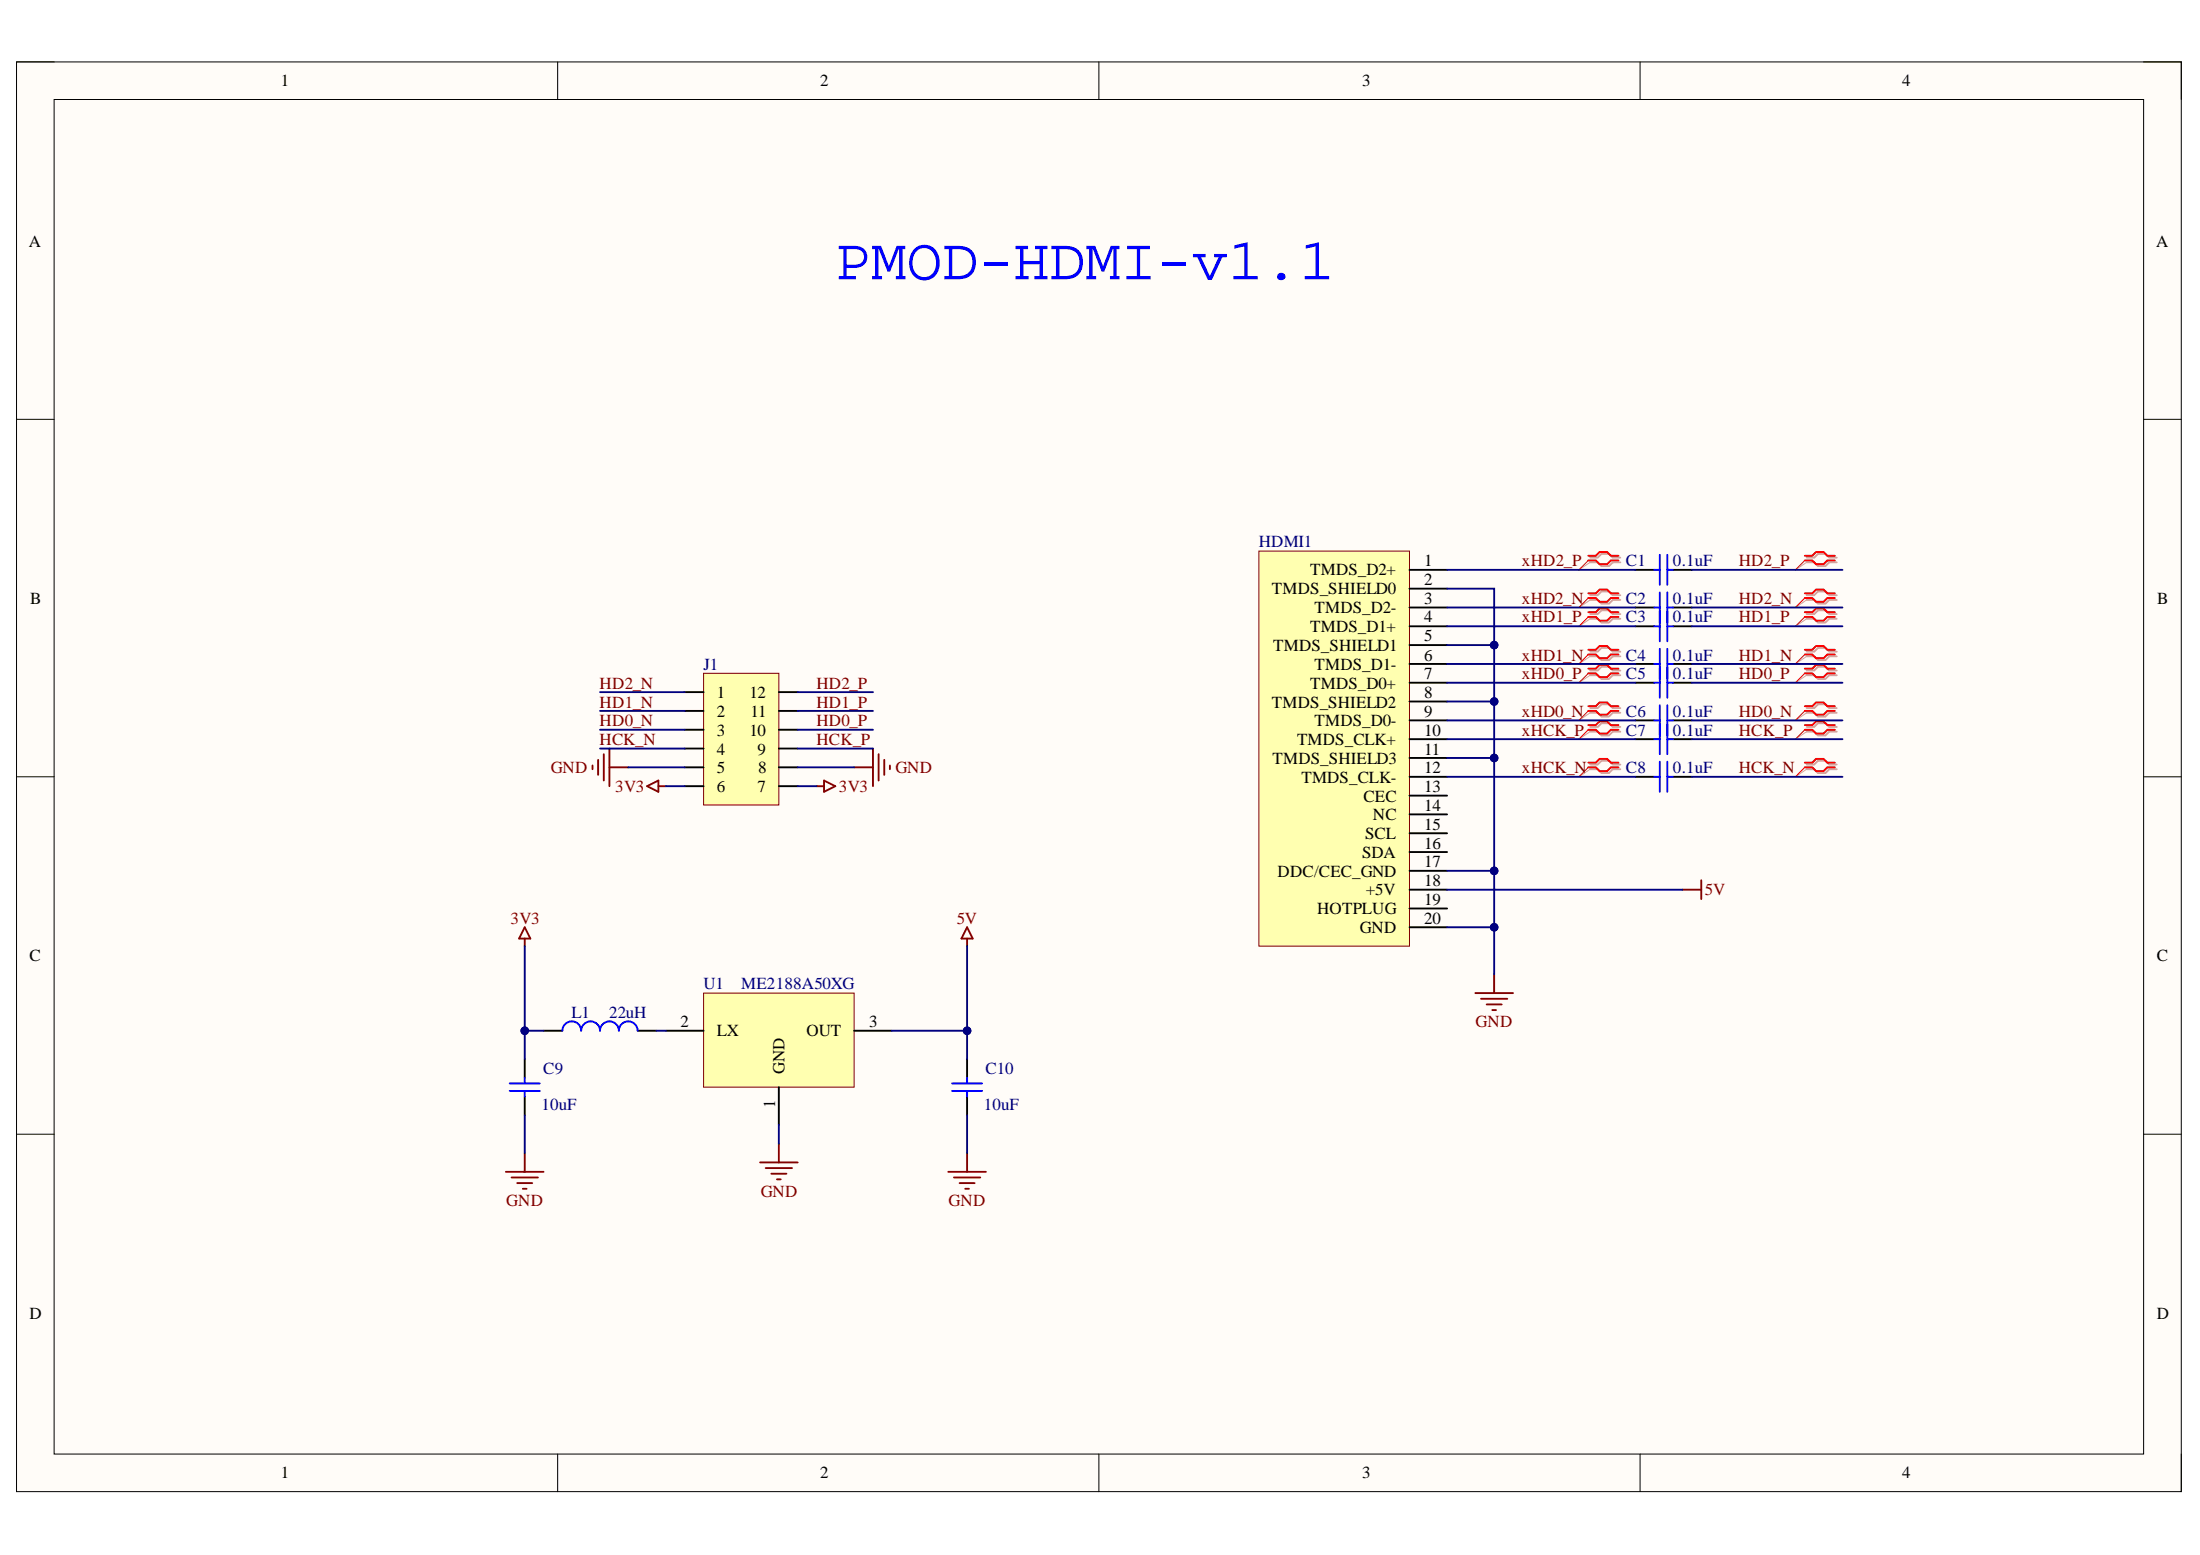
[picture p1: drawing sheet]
<svg xmlns="http://www.w3.org/2000/svg" width="297mm" height="210mm" viewBox="0 0 297 210" stroke-linecap="round" stroke-linejoin="round" font-family="sans-serif">
<path d="M2.2 8.4h292.3v192.9h-292.3z" fill-rule="evenodd" fill="#fffcf8"/>
<path d="M2.2 8.4h292.3v192.9h-292.3z" fill="none" stroke="#000" stroke-width=".14"/>
<path d="M7.3 13.4h282.1v182.9h-282.1z" fill-rule="evenodd" fill="#fffcf8"/>
<g fill="none" stroke="#000" stroke-width=".14">
<path d="M2.2 8.4h5.1M7.3 13.4h282.1v182.9h-282.1zM75.3 8.4v5M148.4 8.4v5M221.4 8.4v5M289.4 8.4h5.1v5M2.2 56.6h5.1M289.4 56.6h5.1M2.2 104.9h5.1M289.4 104.9h5.1M2.2 153.1h5.1M289.4 153.1h5.1"/>
<path d="M75.3 196.3v5M148.4 196.3v5M221.4 196.3v5M294.5 196.3v5"/>
</g>
<path d="M95 90.9h10.2v17.8h-10.2z" fill-rule="evenodd" fill="#ffffb0"/>
<path d="M95 90.9h10.2v17.8h-10.2z" fill="none" stroke="#800000" stroke-width=".14"/>
<path d="M92.5 93.4h2.5M92.5 96h2.5M92.5 98.5h2.5M105.2 93.4h2.5M105.2 96h2.5M105.2 98.5h2.5M92.5 101h2.5M92.5 103.6h2.5M92.5 106.1h2.5M105.2 101h2.5M105.2 103.6h2.5M105.2 106.1h2.5" fill="none" stroke="#000" stroke-width=".25"/>
<g fill="none" stroke="#800000" stroke-width=".25">
<path d="M80 103.3v.5M80.8 102.6v2M81.5 101.8v3.6M82.3 101v5.1M82.3 103.6h2.5M87.4 106.1l1.5-.7v1.5zM88.9 106.1h1M110.2 106.1h1.1M111.3 105.4l1.5 .7-1.5 .8zM115.3 103.6h2.6M117.9 101v5.1M118.6 101.8v3.6"/>
<path d="M119.4 102.6v2M120.2 103.3v.5"/>
</g>
<path d="M170 74.4h20.3v53.3h-20.3z" fill-rule="evenodd" fill="#ffffb0"/>
<path d="M170 74.4h20.3v53.3h-20.3z" fill="none" stroke="#800000" stroke-width=".14"/>
<g fill="none" stroke="#000" stroke-width=".25">
<path d="M190.3 76.9h5.1M190.3 79.5h5.1M220.8 76.9h2.5M225.9 76.9h2.5M190.3 82h5.1M190.3 84.5h5.1M190.3 87.1h5.1M190.3 89.6h5.1M190.3 92.2h5.1M190.3 94.7h5.1M190.3 97.2h5.1M190.3 99.8h5.1"/>
<path d="M220.8 82h2.5M220.8 84.5h2.5M220.8 89.6h2.5M220.8 92.2h2.5M220.8 97.2h2.5M220.8 99.8h2.5M225.9 82h2.5M225.9 84.5h2.5M225.9 89.6h2.5M225.9 92.2h2.5M225.9 97.2h2.5M225.9 99.8h2.5"/>
<path d="M190.3 102.3h5.1M190.3 104.9h5.1M190.3 107.4h5.1M190.3 109.9h5.1M190.3 112.5h5.1M190.3 115h5.1M190.3 117.5h5.1M220.8 104.9h2.5M225.9 104.9h2.5M73.4 139.1h2.5M86.1 139.1h2.5M190.3 120.1h5.1"/>
<path d="M190.3 122.6h5.1M190.3 125.2h5.1"/>
</g>
<path d="M229.7 118.8v2.6M70.8 125.2l.8 1.5h-1.5zM70.8 126.7v1M199.2 134.1h5.1M200 134.8h3.5M200.7 135.6h2.1M201.5 136.3h.5M201.7 131.5v2.6M227.2 120.1h2.5" fill="none" stroke="#800000" stroke-width=".25"/>
<g fill="none" stroke="#d0a19e" stroke-width=".25">
<path d="M214.7 75.3h1l.5-.5h1l.5 .5h1.1M214.7 75.9h1l.5 .5h1l.5-.5h1.1M243.9 75.3h1l.6-.5h1l.5 .5h1M243.9 75.9h1l.6 .5h1l.5-.5h1M214.7 98.1h1l.5-.5h1l.5 .5h1.1M214.7 98.8h1l.5 .5h1l.5-.5h1.1M214.7 95.6h1l.5-.5h1l.5 .5h1.1M214.7 96.2h1l.5 .5h1l.5-.5h1.1M214.7 90.5h1l.5-.5h1l.5 .5h1.1M214.7 91.1h1l.5 .6h1l.5-.6h1.1M214.7 88h1l.5-.5h1l.5 .5h1.1M214.7 88.6h1l.5 .5h1l.5-.5h1.1"/>
<path d="M214.7 82.9h1l.5-.5h1l.5 .5h1.1M214.7 83.5h1l.5 .5h1l.5-.5h1.1M214.7 80.3h1l.5-.5h1l.5 .5h1.1M214.7 81h1l.5 .5h1l.5-.5h1.1M243.9 98.1h1l.6-.5h1l.5 .5h1M243.9 98.8h1l.6 .5h1l.5-.5h1M243.9 95.6h1l.6-.5h1l.5 .5h1M243.9 96.2h1l.6 .5h1l.5-.5h1M243.9 90.5h1l.6-.5h1l.5 .5h1M243.9 91.1h1l.6 .6h1l.5-.6h1M243.9 88h1l.6-.5h1l.5 .5h1M243.9 88.6h1l.6 .5h1l.5-.5h1"/>
<path d="M243.9 82.9h1l.6-.5h1l.5 .5h1M243.9 83.5h1l.6 .5h1l.5-.5h1M243.9 80.3h1l.6-.5h1l.5 .5h1M243.9 81h1l.6 .5h1l.5-.5h1M214.7 103.2h1l.5-.5h1l.5 .5h1.1M214.7 103.8h1l.5 .6h1l.5-.6h1.1M243.9 103.2h1l.6-.5h1l.5 .5h1M243.9 103.8h1l.6 .6h1l.5-.6h1"/>
</g>
<g fill="none" stroke="#d0a19e" stroke-width=".14">
<path d="M214.7 75.9l-1.5 1M243.9 75.9l-1.5 1M214.7 98.8l-1.5 1M214.7 96.2l-1.5 1M214.7 91.1l-1.5 1.1M214.7 88.6l-1.5 1M214.7 83.5l-1.5 1M214.7 81l-1.5 1M243.9 98.8l-1.5 1M243.9 96.2l-1.5 1M243.9 91.1l-1.5 1.1M243.9 88.6l-1.5 1"/>
<path d="M243.9 83.5l-1.5 1M243.9 81l-1.5 1M214.7 103.8l-1.5 1.1M243.9 103.8l-1.5 1.1"/>
</g>
<g fill="none" stroke="#f00" stroke-width=".25">
<path d="M214.4 75h1.1l.5-.5h1l.5 .5h1M214.4 75.7h1.1l.5 .5h1l.5-.5h1M243.7 75h1l.5-.5h1l.5 .5h1M243.7 75.7h1l.5 .5h1l.5-.5h1M214.4 97.9h1.1l.5-.5h1l.5 .5h1M214.4 98.5h1.1l.5 .5h1l.5-.5h1M214.4 95.3h1.1l.5-.5h1l.5 .5h1M214.4 96h1.1l.5 .5h1l.5-.5h1M214.4 90.3h1.1l.5-.5h1l.5 .5h1M214.4 90.9h1.1l.5 .5h1l.5-.5h1M214.4 87.7h1.1l.5-.5h1l.5 .5h1M214.4 88.3h1.1l.5 .6h1l.5-.6h1"/>
<path d="M214.4 82.6h1.1l.5-.5h1l.5 .5h1M214.4 83.3h1.1l.5 .5h1l.5-.5h1M214.4 80.1h1.1l.5-.5h1l.5 .5h1M214.4 80.7h1.1l.5 .5h1l.5-.5h1M243.7 97.9h1l.5-.5h1l.5 .5h1M243.7 98.5h1l.5 .5h1l.5-.5h1M243.7 95.3h1l.5-.5h1l.5 .5h1M243.7 96h1l.5 .5h1l.5-.5h1M243.7 90.3h1l.5-.5h1l.5 .5h1M243.7 90.9h1l.5 .5h1l.5-.5h1M243.7 87.7h1l.5-.5h1l.5 .5h1M243.7 88.3h1l.5 .6h1l.5-.6h1"/>
<path d="M243.7 82.6h1l.5-.5h1l.5 .5h1M243.7 83.3h1l.5 .5h1l.5-.5h1M243.7 80.1h1l.5-.5h1l.5 .5h1M243.7 80.7h1l.5 .5h1l.5-.5h1M214.4 102.9h1.1l.5-.5h1l.5 .5h1M214.4 103.6h1.1l.5 .5h1l.5-.5h1M243.7 102.9h1l.5-.5h1l.5 .5h1M243.7 103.6h1l.5 .5h1l.5-.5h1"/>
</g>
<g fill="none" stroke="#f00" stroke-width=".14">
<path d="M214.4 75.7l-1.2 1.2M243.7 75.7l-1.3 1.2M214.4 98.5l-1.2 1.3M214.4 96l-1.2 1.2M214.4 90.9l-1.2 1.3M214.4 88.3l-1.2 1.3M214.4 83.3l-1.2 1.2M214.4 80.7l-1.2 1.3M243.7 98.5l-1.3 1.3M243.7 96l-1.3 1.2M243.7 90.9l-1.3 1.3M243.7 88.3l-1.3 1.3"/>
<path d="M243.7 83.3l-1.3 1.2M243.7 80.7l-1.3 1.3M214.4 103.6l-1.2 1.3M243.7 103.6l-1.3 1.3"/>
</g>
<g fill="none" stroke="#00f" stroke-width=".25">
<path d="M223.3 76.9h.8M224.1 74.9v4.1M224.1 80v6.6M225.1 74.9v4.1M225.1 80v6.6M225.1 76.9h.8M223.3 82h.8M223.3 84.5h.8M223.3 89.6h.8M223.3 92.2h.8M223.3 97.2h.8M223.3 99.8h.8"/>
<path d="M224.1 87.6v6.6M224.1 95.2v6.6M225.1 87.6v6.6M225.1 95.2v6.6M225.1 82h.8M225.1 84.5h.8M225.1 89.6h.8M225.1 92.2h.8M225.1 97.2h.8M225.1 99.8h.8M223.3 104.9h.8M224.1 102.8v4.1"/>
<path d="M225.1 102.8v4.1M225.1 104.9h.8M75.9 139.1a1.27 1.27 0 0 1 1.3-1.2 1.27 1.27 0 0 1 1.3 1.2 1.27 1.27 0 0 1 1.2-1.2 1.27 1.27 0 0 1 1.3 1.2 1.27 1.27 0 0 1 1.3-1.2 1.27 1.27 0 0 1 1.3 1.2 1.27 1.27 0 0 1 1.2-1.2 1.27 1.27 0 0 1 1.3 1.2"/>
</g>
<path d="M95 134.1h20.3v12.7h-20.3z" fill-rule="evenodd" fill="#ffffb0"/>
<path d="M95 134.1h20.3v12.7h-20.3z" fill="none" stroke="#800000" stroke-width=".14"/>
<path d="M89.9 139.1h5.1M115.3 139.1h5.1M70.8 142.9v2.6M70.8 148v2.6M105.2 146.8v5M130.6 142.9v2.6M130.6 148v2.6" fill="none" stroke="#000" stroke-width=".25"/>
<path d="M68.8 147.3h4.1M68.8 146.2h4.1M70.8 145.5v.7M70.8 147.3v.7M128.5 147.3h4.1M128.5 146.2h4.1M130.6 145.5v.7M130.6 147.3v.7" fill="none" stroke="#00f" stroke-width=".25"/>
<g fill="none" stroke="#800000" stroke-width=".25">
<path d="M130.6 125.2l.7 1.5h-1.5zM130.6 126.7v1M68.3 158.2h5.1M69.1 158.9h3.5M69.8 159.7h2.1M70.8 155.6v2.6M102.6 156.9h5.1M103.4 157.7h3.5M104.1 158.4h2.1M104.9 159.2h.5M105.2 154.4v2.5M128 158.2h5.1"/>
<path d="M128.8 158.9h3.6M129.6 159.7h2M130.6 155.6v2.6M70.6 160.5h.5M130.3 160.5h.5"/>
</g>
<g fill="none" stroke="#000080" stroke-width=".25">
<path d="M195.4 79.5h6.3v52M81 93.4h11.5M81 96h11.5M81 98.5h11.5M107.7 93.4h10.2M107.7 96h10.2M107.7 98.5h10.2M81 101h11.5M84.8 103.6h7.7M89.9 106.1h2.6M107.7 106.1h2.5M107.7 103.6h7.6"/>
<path d="M107.7 101h10.2"/>
</g>
<circle cx="201.7" cy="87.1" r=".51" fill="#000080"/>
<circle cx="201.7" cy="87.1" r=".51" fill="none" stroke="#000080" stroke-width=".14"/>
<circle cx="201.7" cy="94.7" r=".51" fill="#000080"/>
<circle cx="201.7" cy="94.7" r=".51" fill="none" stroke="#000080" stroke-width=".14"/>
<circle cx="201.7" cy="102.3" r=".51" fill="#000080"/>
<circle cx="201.7" cy="102.3" r=".51" fill="none" stroke="#000080" stroke-width=".14"/>
<circle cx="201.7" cy="117.6" r=".51" fill="#000080"/>
<circle cx="201.7" cy="117.6" r=".51" fill="none" stroke="#000080" stroke-width=".14"/>
<circle cx="201.7" cy="125.2" r=".51" fill="#000080"/>
<circle cx="201.7" cy="125.2" r=".51" fill="none" stroke="#000080" stroke-width=".14"/>
<path d="M195.4 87.1h6.3" fill="none" stroke="#000080" stroke-width=".25"/>
<circle cx="201.7" cy="87.1" r=".51" fill="#000080"/>
<circle cx="201.7" cy="87.1" r=".51" fill="none" stroke="#000080" stroke-width=".14"/>
<path d="M195.4 94.7h6.3" fill="none" stroke="#000080" stroke-width=".25"/>
<circle cx="201.7" cy="94.7" r=".51" fill="#000080"/>
<circle cx="201.7" cy="94.7" r=".51" fill="none" stroke="#000080" stroke-width=".14"/>
<path d="M195.4 102.3h6.3" fill="none" stroke="#000080" stroke-width=".25"/>
<circle cx="201.7" cy="102.3" r=".51" fill="#000080"/>
<circle cx="201.7" cy="102.3" r=".51" fill="none" stroke="#000080" stroke-width=".14"/>
<path d="M195.4 125.2h6.3" fill="none" stroke="#000080" stroke-width=".25"/>
<circle cx="201.7" cy="125.2" r=".51" fill="#000080"/>
<circle cx="201.7" cy="125.2" r=".51" fill="none" stroke="#000080" stroke-width=".14"/>
<path d="M195.4 117.5h6.3M195.4 120.1h31.8" fill="none" stroke="#000080" stroke-width=".25"/>
<circle cx="201.7" cy="117.6" r=".51" fill="#000080"/>
<circle cx="201.7" cy="117.6" r=".51" fill="none" stroke="#000080" stroke-width=".14"/>
<g fill="none" stroke="#000080" stroke-width=".25">
<path d="M195.4 76.9h25.4M228.4 76.9h20.4M195.4 82h25.4M195.4 84.5h25.4M195.4 89.6h25.4M195.4 92.2h25.4M195.4 97.2h25.4M195.4 99.8h25.4M228.4 82h20.4M228.4 84.5h20.4M228.4 89.6h20.4M228.4 92.2h20.4"/>
<path d="M228.4 97.2h20.4M228.4 99.8h20.4M195.4 104.9h25.4M228.4 104.9h20.4M70.8 127.7v11.4h2.6M88.6 139.1h1.3"/>
</g>
<circle cx="70.8" cy="139.1" r=".51" fill="#000080"/>
<circle cx="70.8" cy="139.1" r=".51" fill="none" stroke="#000080" stroke-width=".14"/>
<path d="M70.8 139.1v3.8" fill="none" stroke="#000080" stroke-width=".25"/>
<circle cx="70.8" cy="139.1" r=".51" fill="#000080"/>
<circle cx="70.8" cy="139.1" r=".51" fill="none" stroke="#000080" stroke-width=".14"/>
<path d="M130.6 127.7v11.4h-10.2M70.8 150.6v5M105.2 151.8v2.6" fill="none" stroke="#000080" stroke-width=".25"/>
<circle cx="130.6" cy="139.1" r=".51" fill="#000080"/>
<circle cx="130.6" cy="139.1" r=".51" fill="none" stroke="#000080" stroke-width=".14"/>
<path d="M130.6 139.1v3.8" fill="none" stroke="#000080" stroke-width=".25"/>
<circle cx="130.6" cy="139.1" r=".51" fill="#000080"/>
<circle cx="130.6" cy="139.1" r=".51" fill="none" stroke="#000080" stroke-width=".14"/>
<path d="M130.6 150.6v5" fill="none" stroke="#000080" stroke-width=".25"/>
<text font-size="8" fill="#00f" x="112.8" y="37.7">PMOD-HDMI-v1.1</text>
<g font-size="2.3">
<text x="37.9" y="11.7">1</text>
<text x="110.7" y="11.7">2</text>
<text x="183.9" y="11.7">3</text>
<text x="256.8" y="11.7">4</text>
<text x="3.9" y="33.3">A</text>
<text x="291.1" y="33.3">A</text>
<text x="176.9" y="77.7">TMDS_D2+</text>
<text x="192.3" y="76.4">1</text>
<text x="4.1" y="81.5">B</text>
<text x="171.7" y="80.2">TMDS_SHIELD0</text>
<text x="177.5" y="82.8">TMDS_D2-</text>
<text x="192.3" y="79">2</text>
<text x="192.3" y="81.5">3</text>
<text x="291.3" y="81.5">B</text>
<text x="171.9" y="87.8">TMDS_SHIELD1</text>
<text x="176.9" y="85.3">TMDS_D1+</text>
<text x="192.3" y="84">4</text>
<text x="192.3" y="86.6">5</text>
<text x="192.3" y="89.2">6</text>
<text x="96.8" y="94.3">1</text>
<text x="101.2" y="94.3">12</text>
<text x="171.7" y="95.5">TMDS_SHIELD2</text>
<text x="176.9" y="93">TMDS_D0+</text>
<text x="177.5" y="90.4">TMDS_D1-</text>
<text x="192.3" y="91.7">7</text>
<text x="192.3" y="94.3">8</text>
<text x="96.8" y="96.8">2</text>
<text x="96.8" y="99.3">3</text>
<text x="96.8" y="101.9">4</text>
<text x="101.2" y="99.3">10</text>
<text x="101.4" y="96.8">11</text>
<text x="102.3" y="101.9">9</text>
<text x="175.1" y="100.6">TMDS_CLK+</text>
<text x="177.5" y="98.1">TMDS_D0-</text>
<text x="192.3" y="96.8">9</text>
<text x="192.3" y="99.3">10</text>
<text x="192.3" y="101.9">11</text>
<text x="96.8" y="104.4">5</text>
<text x="96.8" y="106.9">6</text>
<text x="102.3" y="106.9">7</text>
<text x="102.4" y="104.4">8</text>
<text x="171.8" y="103.1">TMDS_SHIELD3</text>
<text x="175.7" y="105.7">TMDS_CLK-</text>
<text x="192.3" y="104.4">12</text>
<text x="192.3" y="106.9">13</text>
<text x="184.1" y="108.2">CEC</text>
<text x="184.3" y="113.3">SCL</text>
<text x="185.4" y="110.7">NC</text>
<text x="192.3" y="109.5">14</text>
<text x="192.3" y="112">15</text>
<text x="172.5" y="118.3">DDC/CEC_GND</text>
<text x="183.9" y="115.8">SDA</text>
<text x="192.3" y="114.5">16</text>
<text x="192.3" y="117.1">17</text>
<text x="192.3" y="119.6">18</text>
<text x="177.8" y="123.4">HOTPLUG</text>
<text x="183.6" y="125.9">GND</text>
<text x="184.4" y="120.9">+5V</text>
<text x="192.3" y="122.1">19</text>
<text x="192.3" y="124.7">20</text>
<text x="4" y="129.8">C</text>
<text x="291.2" y="129.8">C</text>
<text x="91.9" y="138.6">2</text>
<text x="96.8" y="139.9">LX</text>
<text x="108.9" y="139.9">OUT</text>
<text x="117.3" y="138.6">3</text>
<text x="104.6" y="149.6" transform="rotate(-90 104.6 149.6)">1</text>
<text x="105.9" y="145" transform="rotate(-90 105.9 145)">GND</text>
<text x="4" y="178">D</text>
<text x="291.2" y="178">D</text>
<text x="37.9" y="199.6">1</text>
<text x="110.7" y="199.6">2</text>
<text x="183.9" y="199.6">3</text>
<text x="256.8" y="199.6">4</text>
</g>
<g font-size="2.3" fill="#000080">
<text x="170" y="73.9">HDMI1</text>
<text x="219.5" y="76.4">C1</text>
<text x="225.9" y="76.4">0.1uF</text>
<text x="219.5" y="81.5">C2</text>
<text x="225.9" y="81.5">0.1uF</text>
<text x="219.5" y="84">C3</text>
<text x="219.5" y="89.2">C4</text>
<text x="225.9" y="84">0.1uF</text>
<text x="225.9" y="89.2">0.1uF</text>
<text x="95" y="90.4">J1</text>
<text x="219.5" y="91.7">C5</text>
<text x="225.9" y="91.7">0.1uF</text>
<text x="219.5" y="96.8">C6</text>
<text x="219.5" y="99.3">C7</text>
<text x="225.9" y="96.8">0.1uF</text>
<text x="225.9" y="99.3">0.1uF</text>
<text x="219.5" y="104.4">C8</text>
<text x="225.9" y="104.4">0.1uF</text>
<text x="77.2" y="137.4">L1</text>
<text x="82.2" y="137.4">22uH</text>
<text x="95" y="133.6">U1</text>
<text x="100.1" y="133.6">ME2188A50XG</text>
<text x="73.1" y="149.9">10uF</text>
<text x="73.3" y="145">C9</text>
<text x="132.8" y="149.9">10uF</text>
<text x="133.1" y="145">C10</text>
</g>
<g font-size="2.3" fill="#800000">
<text x="205.5" y="76.4">xHD2_P</text>
<text x="234.8" y="76.4">HD2_P</text>
<text x="205.5" y="81.5">xHD2_N</text>
<text x="234.8" y="81.5">HD2_N</text>
<text x="205.5" y="84">xHD1_P</text>
<text x="205.5" y="89.2">xHD1_N</text>
<text x="234.8" y="84">HD1_P</text>
<text x="234.8" y="89.2">HD1_N</text>
<text x="81" y="95.5">HD1_N</text>
<text x="81" y="93">HD2_N</text>
<text x="110.2" y="95.5">HD1_P</text>
<text x="110.2" y="93">HD2_P</text>
<text x="205.5" y="91.7">xHD0_P</text>
<text x="234.8" y="91.7">HD0_P</text>
<text x="81" y="100.6">HCK_N</text>
<text x="81" y="98.1">HD0_N</text>
<text x="110.2" y="100.6">HCK_P</text>
<text x="110.2" y="98.1">HD0_P</text>
<text x="205.5" y="99.3">xHCK_P</text>
<text x="205.5" y="96.8">xHD0_N</text>
<text x="234.8" y="99.3">HCK_P</text>
<text x="234.8" y="96.8">HD0_N</text>
<text x="74.4" y="104.4">GND</text>
<text x="83.1" y="106.9">3V3</text>
<text x="113.3" y="106.9">3V3</text>
<text x="120.9" y="104.4">GND</text>
<text x="205.5" y="104.4">xHCK_N</text>
<text x="234.8" y="104.4">HCK_N</text>
<text x="68.9" y="124.7">3V3</text>
<text x="129.2" y="124.7">5V</text>
<text x="230.2" y="120.9">5V</text>
<text x="199.2" y="138.6">GND</text>
<text x="102.7" y="161.5">GND</text>
<text x="68.4" y="162.8">GND</text>
<text x="128.1" y="162.8">GND</text>
</g>
</svg>
